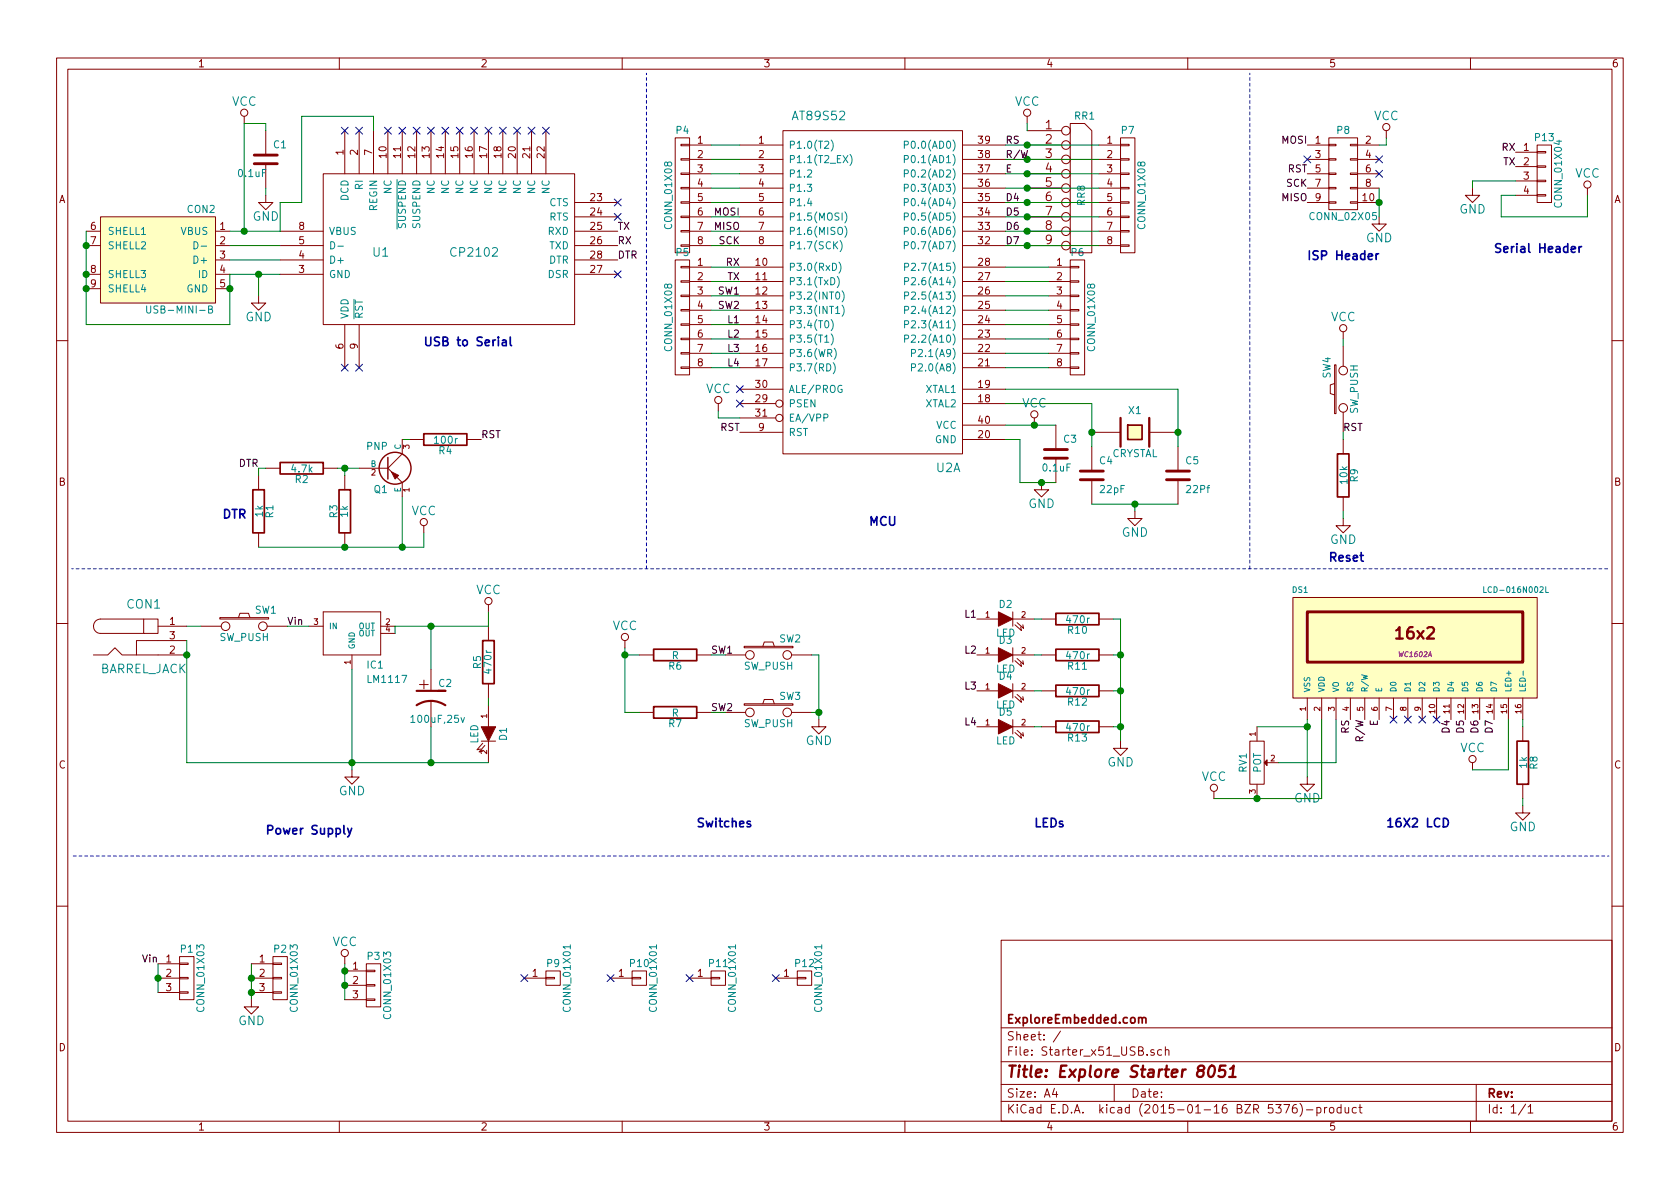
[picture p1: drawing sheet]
<svg xmlns="http://www.w3.org/2000/svg" width="297mm" height="210mm" viewBox="0 0 297 210" stroke-linecap="round" stroke-linejoin="round" font-family="sans-serif">
<g fill="none" stroke="#840000" stroke-width=".18">
<path d="M10 10.3h277v189.9h-277zM12 12.2h273v186.1h-273zM60 10.3v1.9M110 10.3v1.9M160 10.3v1.9M210 10.3v1.9M260 10.3v1.9M17.8 38.3h20.3v15.3h-20.3zM43.2 20.6v1.2M47 34.5v1.3h1.3l-1.3 1.3-1.3-1.3h1.3M47 23.1v4.3M47 29v4.3"/>
<path d="M57.1 30.7h44.5v26.7h-44.5zM61 23.1v7.6M63.5 23.1v7.6M66 23.1v7.6M68.6 23.1v7.6M71.1 23.1v7.6M73.7 23.1v7.6M76.2 23.1v7.6M78.7 23.1v7.6M81.3 23.1v7.6M83.8 23.1v7.6M86.4 23.1v7.6"/>
<path d="M88.9 23.1v7.6M91.4 23.1v7.6M94 23.1v7.6M96.5 23.1v7.6M101.6 35.8h7.6M101.6 38.3h7.6M119.4 24.4h2.5v20.3h-2.5zM120.4 38.2h1.5v.3h-1.5zM120.4 35.7h1.5v.2h-1.5zM120.4 33.1h1.5v.3h-1.5zM120.4 30.6h1.5v.3h-1.5zM120.4 28.1h1.5v.2h-1.5z"/>
<path d="M120.4 25.5h1.5v.3h-1.5zM121.9 25.6h3.8M121.9 28.2h3.8M121.9 30.7h3.8M121.9 33.3h3.8M121.9 35.8h3.8M121.9 38.3h3.8M130.8 25.6h7.6M130.8 28.2h7.6M130.8 30.7h7.6M130.8 33.3h7.6M130.8 35.8h7.6"/>
<path d="M130.8 38.3h7.6M138.4 23.1h31.8v57.2h-31.8zM170.2 25.6h7.6M170.2 28.2h7.6M170.2 30.7h7.6M170.2 33.3h7.6M170.2 35.8h7.6M170.2 38.3h7.6M181.6 25.6h6.1M181.6 28.2h6.1M181.6 30.7h6.1M181.6 33.3h6.1"/>
<path d="M181.6 35.8h6.1M181.6 38.3h6.1M181.6 23.1h6.1M181.6 20.6v1.2M189.2 21.8h2.6l1.2 1.3v21.6h-3.8zM194.3 25.6h3.8M194.3 28.2h3.8M194.3 30.7h3.8M194.3 33.3h3.8M194.3 35.8h3.8M194.3 38.3h3.8M198.1 24.4h2.6v20.3h-2.6z"/>
<path d="M198.1 38.2h1.5v.3h-1.5zM198.1 35.7h1.5v.2h-1.5zM198.1 33.1h1.5v.3h-1.5zM198.1 30.6h1.5v.3h-1.5zM198.1 28.1h1.5v.2h-1.5zM198.1 25.5h1.5v.3h-1.5zM231.1 25.6h3.8M231.1 28.2h3.8M231.1 30.7h3.8M231.1 33.3h3.8M231.1 35.8h3.8M234.9 35.7h1.3v.2h-1.3z"/>
<path d="M234.9 33.1h1.3v.3h-1.3zM234.9 30.6h1.3v.3h-1.3zM234.9 28.1h1.3v.2h-1.3zM234.9 25.5h1.3v.3h-1.3zM234.9 24.4h5.1v12.7h-5.1zM238.8 35.7h1.2v.2h-1.2zM238.8 33.1h1.2v.3h-1.2zM238.8 30.6h1.2v.3h-1.2zM238.8 28.1h1.2v.2h-1.2zM238.8 25.5h1.2v.3h-1.2zM240 25.6h3.8M240 28.2h3.8"/>
<path d="M240 30.7h3.8M240 33.3h3.8M240 35.8h3.8M243.8 38.3v1.3h1.3l-1.3 1.3-1.2-1.3h1.2M245.1 23.1v1.3M260.3 33.3v1.2h1.3l-1.3 1.3-1.2-1.3h1.2M268 26.9h3.8M268 29.5h3.8M268 32h3.8M268 34.5h3.8M271.8 34.4h1.5v.3h-1.5zM271.8 31.9h1.5v.2h-1.5z"/>
<path d="M271.8 29.3h1.5v.3h-1.5zM271.8 26.8h1.5v.2h-1.5zM271.8 25.6h2.5v10.2h-2.5zM280.7 33.3v1.2M15.2 40.9h2.6M15.2 43.4h2.6M15.2 48.5h2.6M15.2 51h2.6M38.1 40.9h2.5M38.1 43.4h2.5M38.1 48.5h2.5M38.1 46h2.5"/>
<path d="M38.1 51h2.5M45.7 52.3v1.3h1.3l-1.3 1.3-1.3-1.3h1.3M49.5 40.9h7.6M49.5 43.4h7.6M49.5 48.5h7.6M49.5 46h7.6M61 57.4v7.6M63.5 57.4v7.6M101.6 40.9h7.6M101.6 43.4h7.6M101.6 48.5h7.6M101.6 46h7.6"/>
<path d="M119.4 46h2.5v20.3h-2.5zM120.4 43.3h1.5v.3h-1.5zM120.4 40.8h1.5v.2h-1.5zM120.4 59.8h1.5v.3h-1.5zM120.4 57.3h1.5v.2h-1.5zM120.4 54.7h1.5v.3h-1.5zM120.4 52.2h1.5v.2h-1.5zM120.4 49.7h1.5v.2h-1.5zM120.4 47.1h1.5v.3h-1.5zM121.9 40.9h3.8M121.9 43.4h3.8M121.9 47.2h3.8"/>
<path d="M121.9 49.8h3.8M121.9 52.3h3.8M121.9 54.9h3.8M121.9 59.9h3.8M121.9 57.4h3.8M130.8 40.9h7.6M130.8 43.4h7.6M130.8 47.2h7.6M130.8 49.8h7.6M130.8 52.3h7.6M130.8 54.9h7.6M130.8 59.9h7.6"/>
<path d="M130.8 57.4h7.6M170.2 40.9h7.6M170.2 43.4h7.6M170.2 47.2h7.6M170.2 49.8h7.6M170.2 52.3h7.6M170.2 54.9h7.6M170.2 59.9h7.6M170.2 57.4h7.6M181.6 40.9h6.1M181.6 43.4h6.1M185.4 47.2h3.8"/>
<path d="M185.4 49.8h3.8M185.4 52.3h3.8M185.4 54.9h3.8M185.4 59.9h3.8M185.4 57.4h3.8M189.2 46h2.6v20.3h-2.6zM189.2 59.8h1.6v.3h-1.6zM189.2 57.3h1.6v.2h-1.6zM189.2 54.7h1.6v.3h-1.6zM189.2 52.2h1.6v.2h-1.6zM189.2 49.7h1.6v.2h-1.6zM189.2 47.1h1.6v.3h-1.6z"/>
<path d="M194.3 40.9h3.8M194.3 43.4h3.8M198.1 43.3h1.5v.3h-1.5zM198.1 40.8h1.5v.2h-1.5zM237.5 58.7v1.2M10 60.2h2M71.1 77.7v2.6l-2.5 2.5M72.4 77.7h2.5M82.5 77.7h2.6M120.4 64.9h1.5v.2h-1.5zM120.4 62.4h1.5v.2h-1.5zM121.9 65h3.8"/>
<path d="M121.9 62.5h3.8M127 71.4v1.2M130.8 76.4h7.6M130.8 68.8h7.6M130.8 65h7.6M130.8 73.9h6.4M130.8 62.5h7.6M130.8 71.4h6.4M170.2 77.7h7.6M170.2 68.8h7.6M170.2 75.2h7.6M170.2 65h7.6"/>
<path d="M170.2 62.5h7.6M170.2 71.4h7.6M182.9 73.9v1.3M185.4 65h3.8M185.4 62.5h3.8M186.7 75.2v4.3M189.2 64.9h1.6v.2h-1.6zM189.2 62.4h1.6v.2h-1.6zM193 76.4h5.1M193 79v4.3M203.2 76.4h5.1M208.3 79v4.3"/>
<path d="M236 64.5h.2v8.6h-.2zM236 67.8l-.8 .3v1.5l.8 .2M237.5 61.2v3.6M237.5 72.9v3.5M237.5 77.7v2.6M285 60.2h2M45.7 84.1v2.5M45.7 94.2v2.6M47 82.8h2.5M57.1 82.8h2.6M61 84.1v2.5M61 94.2v2.6"/>
<path d="M63.5 82.8h5.1M68.6 82.8l.6 .6M70.2 84.4l.9 .9v2.6M74.9 93v1.2M184.1 85.3v1.3h1.3l-1.3 1.3-1.2-1.3h1.2M186.7 81v4.3M193 84.8v4.3M200.7 90.4v1.3h1.2l-1.2 1.3-1.3-1.3h1.3M208.3 84.8v4.3M237.5 91.7v1.3h1.3l-1.3 1.2-1.3-1.2h1.3M237.5 87.9v2.5M10 110.3h2"/>
<path d="M16.5 115.8h2.5l1.3-1.3 1.3 1.3h11.4M25.4 109.5h2.5v2.5h-2.5zM25.4 109.5h-7.6a1.27 1.27 0 0 0-1.3 1.2 1.27 1.27 0 0 0 1.3 1.3h7.6M27.9 110.7h5.1M33 113.3h-8.9v2.5M35.6 110.7h3.5M38.9 109.2h8.6v.3h-8.6zM42.2 109.2l.2-.7h1.5l.3 .7M47.2 110.7h3.6M54.6 110.7h2.5M57.1 108.2h10.2v7.6h-10.2zM62.2 115.8v2.6"/>
<path d="M67.3 112h2.5M67.3 110.7h2.5M76.2 118.4v3.8M86.4 106.9v1.3M86.4 110.7v2.6M110.5 113.3v1.2M113 115.8h2.6M123.2 115.8h2.5M128.3 115.8h3.5M131.6 114.3h8.6v.2h-8.6zM134.9 114.3l.2-.8h1.6l.2 .8M140 115.8h3.5"/>
<path d="M172.7 109.5h3.8M172.7 115.8h3.8M179.1 109.5h3.8M179.1 115.8h3.8M179.1 108.2v2.5M179.1 114.5v2.6M179.5 110.5l1.1 1-.1-.6M179.5 116.8l1.1 1.1-.1-.7M179.8 110.1l1.2 1-.2-.6M179.8 116.5l1.2 1-.2-.7M184.1 109.5h2.6M184.1 115.8h2.6"/>
<path d="M194.3 109.5h2.5M194.3 115.8h2.5M228.6 105.7h43.2v17.7h-43.2zM285 110.3h2M62.2 136.1v1.3h1.3l-1.3 1.3-1.2-1.3h1.2M76.2 123.9v4.6M85.1 131.1h2.5M85.3 131.4l-1 1.2 .7-.1M85.7 131.8l-1 1.2 .6-.2M86.4 120.9v2.5M86.4 124.7v3.8M86.4 131.1v3.8"/>
<path d="M113 126h2.6M123.2 126h2.5M128.3 126h3.5M131.6 124.5h8.6v.2h-8.6zM134.9 124.5l.2-.8h1.6l.2 .8M140 126h3.5M144.8 127.2v1.3h1.2l-1.2 1.3-1.3-1.3h1.3M172.7 122.2h3.8M172.7 128.5h3.8M179.1 120.9v2.5M179.1 127.2v2.6M179.1 122.2h3.8"/>
<path d="M179.1 128.5h3.8M179.5 123.2l1.1 1-.1-.6M179.5 129.5l1.1 1.1-.1-.7M179.8 122.8l1.2 1-.2-.6M179.8 129.2l1.2 1-.2-.7M184.1 122.2h2.6M184.1 128.5h2.6M194.3 122.2h2.5M194.3 128.5h2.5M198.1 131.1v1.2h1.3l-1.3 1.3-1.3-1.3h1.3M214.6 139.9v1.3M221 131.1h2.5v7.6h-2.5z"/>
<path d="M222.2 128.5v2.6M222.2 138.7v2.5M224 134.9h2.1M231.1 137.4v1.3h1.3l-1.3 1.2-1.2-1.2h1.2M231.1 123.4v3.8M233.7 123.4v3.8M236.2 123.4v3.8M238.8 123.4v3.8M241.3 123.4v3.8M243.8 123.4v3.8M246.4 123.4v3.8M248.9 123.4v3.8"/>
<path d="M251.5 123.4v3.8M254 123.4v3.8M256.5 123.4v3.8M259.1 123.4v3.8M260.3 134.9v1.2M261.6 123.4v3.8M264.2 123.4v3.8M266.7 123.4v3.8M269.2 123.4v3.8M269.2 128.5v2.6M269.2 138.7v2.5M269.2 142.5v1.3h1.3l-1.3 1.2-1.2-1.2h1.2"/>
<path d="M10 160.2h2M27.9 170.4h3.8M27.9 173h3.8M27.9 175.5h3.8M31.7 175.4h1.6v.2h-1.6zM31.7 172.8h1.6v.3h-1.6zM31.7 170.3h1.6v.3h-1.6zM31.7 169.2h2.6v7.6h-2.6zM44.4 176.8v1.2h1.3l-1.3 1.3-1.2-1.3h1.2M44.4 170.4h3.9M44.4 173h3.9M44.4 175.5h3.9"/>
<path d="M48.3 175.4h1.5v.2h-1.5zM48.3 172.8h1.5v.3h-1.5zM48.3 170.3h1.5v.3h-1.5zM48.3 169.2h2.5v7.6h-2.5zM61 169.2v1.2M61 171.7h3.8M61 174.2h3.8M61 176.8h3.8M64.8 176.7h1.5v.2h-1.5zM64.8 174.1h1.5v.3h-1.5zM64.8 171.6h1.5v.2h-1.5zM64.8 170.4h2.5v7.6h-2.5z"/>
<path d="M92.7 173h3.8M96.5 172.8h1.5v.3h-1.5zM96.5 171.7h2.6v2.5h-2.6zM107.9 173h3.9M111.8 172.8h1.5v.3h-1.5zM111.8 171.7h2.5v2.5h-2.5zM121.9 173h3.8M125.7 172.8h1.6v.3h-1.6zM125.7 171.7h2.6v2.5h-2.6zM137.2 173h3.8M141 172.8h1.5v.3h-1.5zM141 171.7h2.5v2.5h-2.5z"/>
<path d="M177 166.3h108v32h-108zM285 160.2h2M60 198.3v1.9M110 198.3v1.9M160 198.3v1.9M177 194.8h108M177 191.8h108M177 187.8h108M177 181.8h108M186.4 192.5l-.3 1h.9M186.8 193v1M187.5 182.3l-1.3 2"/>
<path d="M197 191.8v3M204 185.7a.37 .37 0 0 0-.5 .1v.2l.5 .2 .1 .1-.2 .3-.4-.1M205.4 185.7l-.4-.1-.3 .3v.6l.3 .1 .4-.1M206 185.7l.2-.1 .4 .1 .1 .9M206 185.1v1.5M210 198.3v1.9M227 195.3h1l-.6 1.5M229.2 195.3a.59 .59 0 0 0-.7 .7l.1 .7 .2 .1 .5-.1 .1-.5-.2-.2-.4-.1-.3 .3M229.8 195.1a1.71 1.71 0 0 1 0 2.3M231 196.3h1.1M232.8 195.9l.5-.1 .3 .3-.2 .6h-.6M232.8 195.8v1.5"/>
<path d="M234.2 195.8v1M234.6 195.8l-.4 .3M235.1 196l.2-.2 .5 .2v.5l-.1 .2-.4 .1-.2-.1zM237.1 195.9l-.4-.1-.3 .3 .1 .6 .2 .1 .4-.1M237.1 195.3v1.5M237.8 195.8l.1 .9 .4 .1 .2-.1M238.5 195.8v1M239.8 195.9l-.4-.1-.3 .3 .1 .6 .2 .1 .4-.1M240.3 195.8h.5M240.5 195.3v1.3l.3 .2M260 198.3v1.9M261 191.8v6.5"/>
<path d="M269.7 195.2l-1.2 2M270.2 195.8l.4-.5v1.5M270.2 196.8h.8"/>
<circle cx="43.2" cy="19.9" r=".63"/>
<circle cx="181.6" cy="19.9" r=".63"/>
<circle cx="188.5" cy="23.1" r=".76"/>
<circle cx="188.5" cy="25.6" r=".76"/>
<circle cx="188.5" cy="38.3" r=".76"/>
<circle cx="188.5" cy="35.8" r=".76"/>
<circle cx="188.5" cy="28.2" r=".76"/>
<circle cx="188.5" cy="30.7" r=".76"/>
<circle cx="188.5" cy="33.3" r=".76"/>
<circle cx="245.1" cy="22.5" r=".63"/>
<circle cx="280.7" cy="32.6" r=".63"/>
<circle cx="188.5" cy="43.4" r=".76"/>
<circle cx="188.5" cy="40.9" r=".76"/>
<circle cx="237.5" cy="58" r=".63"/>
<circle cx="127" cy="70.7" r=".63"/>
<circle cx="137.8" cy="73.9" r=".63"/>
<circle cx="137.8" cy="71.4" r=".63"/>
<circle cx="182.9" cy="73.3" r=".63"/>
<circle cx="237.5" cy="65.5" r=".76"/>
<circle cx="237.5" cy="72.1" r=".76"/>
<circle cx="74.9" cy="92.3" r=".63"/>
<circle cx="39.9" cy="110.7" r=".76"/>
<circle cx="46.5" cy="110.7" r=".76"/>
<circle cx="86.4" cy="106.3" r=".63"/>
<circle cx="110.5" cy="112.6" r=".63"/>
<circle cx="132.6" cy="115.8" r=".76"/>
<circle cx="139.2" cy="115.8" r=".76"/>
<circle cx="132.6" cy="126" r=".76"/>
<circle cx="139.2" cy="126" r=".76"/>
<circle cx="214.6" cy="139.3" r=".63"/>
<circle cx="260.3" cy="134.2" r=".63"/>
<circle cx="61" cy="168.5" r=".63"/>
</g>
<path d="M198.1 73.9v5.1M203.2 73.9v5.1M213.9 188.6a.46 .46 0 0 1 .5-.2 .46 .46 0 0 1 .4 .4 1.19 1.19 0 0 1-.8 1.6l-.2-.1a1.5 1.5 0 0 1 .1-1.7zM216.7 188.4h-1l-.2 1 .3-.2h.5l.3 .2a.82 .82 0 0 1-.2 .9l-.7 .1-.3-.1M217.3 190.4h1.2M217.5 189l.6-.6-.2 2" fill="none" stroke="#840000" stroke-width=".41"/>
<g fill="none" stroke="#840000" stroke-width=".3">
<path d="M74.9 76.7h7.6v2h-7.6zM199.4 75.2h2.5v2.5h-2.5zM44.7 86.6h2v7.6h-2zM49.5 81.8h7.6v2h-7.6zM59.9 86.6h2.1v7.6h-2.1zM236.5 80.3h2v7.6h-2zM85.3 113.3h2.1v7.6h-2.1zM115.6 114.8h7.6v2h-7.6zM186.7 108.5h7.6v2h-7.6zM186.7 114.8h7.6v2h-7.6zM115.6 125h7.6v2h-7.6zM186.7 121.2h7.6v2h-7.6z"/>
<path d="M186.7 127.5h7.6v2h-7.6zM268.2 131.1h2.1v7.6h-2.1zM201.3 180.1l.2-.2 .4 .1 .1 .9M202 180.1a.36 .36 0 0 1 .3-.2 .36 .36 0 0 1 .3 .2v.8"/>
</g>
<g fill="none" stroke="#008484" stroke-width=".18">
<path d="M70.2 31.7v8.8M147 24.8a1.51 1.51 0 0 1 0 1.9M149.4 37.5a1.51 1.51 0 0 1 0 1.9M149.4 40a1.51 1.51 0 0 1 0 2M150.3 27.3a1.51 1.51 0 0 1 0 2M159.9 38.3l.6-.1 .1-.4-.7-.1v1.2M159.9 35.8l.6-.1 .1-.5-.7-.1v1.3M159.9 33.2h.6l.1-.5-.7-.1v1.3M159.9 30.7l.6-.1 .1-.5-.7-.1v1.3M159.9 28.2l.6-.1 .1-.5-.7-.1v1.3M159.9 25.6l.6-.1 .1-.4-.7-.1v1.2M25.9 54.1v1l.3 .3h.2l.2-.3v-1"/>
<path d="M34.3 42.7a.64 .64 0 0 1 .7 .7 .64 .64 0 0 1-.7 .6zM35.6 43.5h.9M36.9 54.7l.6-.1v-.4l-.6-.1v1.3h.5l.1-.2 .1-.3-.3-.2M58.5 42.7a.64 .64 0 0 1 .7 .7 .64 .64 0 0 1-.7 .6zM59.7 43.5h1M62.6 52.9v3.5M147 56.5a1.51 1.51 0 0 1 0 2M147 59a1.51 1.51 0 0 1 0 2M148 48.9a1.51 1.51 0 0 1 0 1.9M148.3 46.3a1.51 1.51 0 0 1 0 2M148.5 42.5a1.51 1.51 0 0 1 0 2M148.9 51.4a1.51 1.51 0 0 1 0 2"/>
<path d="M148.9 54a1.51 1.51 0 0 1 0 1.9M159.9 43.4l.6-.1 .1-.5-.7-.1v1.3M159.9 40.9l.6-.1 .1-.5-.7-.1v1.3M159.9 59.9l.7-.1v-.4l-.7-.1v1.2M159.9 57.4l.7-.1v-.5l-.7-.1v1.3M159.9 54.8h.7v-.5l-.7-.1v1.2M159.9 52.3l.7-.1v-.5l-.7-.1v1.3M159.9 49.8l.7-.1v-.5l-.7-.1v1.3M159.9 47.2l.7-.1v-.4l-.7-.1v1.2M145.7 73.9l.6-.1v-.5l-.6-.1v1.3M147.3 64.1a1.51 1.51 0 0 1 0 2M147.5 61.6a1.51 1.51 0 0 1 0 1.9"/>
<path d="M161.2 65l.6-.1v-.5l-.6-.1v1.3M161.2 62.5l.6-.1v-.5l-.6-.1v1.3M262.3 103.8v1h.5M269.3 118.7v.7M273.3 103.8v1h.5M81.5 126.9l.3 .9 .3-.9"/>
</g>
<g fill="none" stroke="#008400" stroke-width=".18">
<path d="M47 23.1v-1.3h-3.8v19.1M47 33.3v1.2M66 23.1v-2.5h-12.7v15.2h-3.8v5.1h-8.9M125.7 25.6h5.1M125.7 28.2h5.1M125.7 30.7h5.1M125.7 33.3h5.1M125.7 35.8h5.1M125.7 38.3h5.1M177.8 25.6h16.5M177.8 28.2h16.5M177.8 30.7h16.5"/>
<path d="M177.8 33.3h16.5M177.8 35.8h16.5M177.8 38.3h16.5M181.6 21.8v1.3M243.8 33.3v5M245.1 24.4v1.2h-1.3M268 34.5h-2.6v3.8h15.3v-3.8M268 32h-7.7v1.3M15.2 40.9v16.5h25.4v-8.9h8.9M40.6 43.4h8.9M40.6 46h8.9M45.7 48.5v3.8"/>
<path d="M125.7 40.9h5.1M125.7 43.4h5.1M125.7 47.2h5.1M125.7 49.8h5.1M125.7 52.3h5.1M125.7 54.9h5.1M125.7 57.4h5.1M125.7 59.9h5.1M177.8 40.9h16.5M177.8 43.4h16.5M177.8 47.2h7.6M177.8 49.8h7.6"/>
<path d="M177.8 52.3h7.6M177.8 54.9h7.6M177.8 57.4h7.6M177.8 59.9h7.6M237.5 59.9v1.3M71.1 77.7h1.3M125.7 62.5h5.1M125.7 65h5.1M127 72.6v1.3h3.8M177.8 62.5h7.6M177.8 65h7.6M177.8 68.8h30.5v10.2"/>
<path d="M177.8 71.4h15.2v7.6M177.8 75.2h8.9M177.8 77.7h2.5v7.6h6.4M237.5 76.4v1.3M47 82.8h-1.3v1.3M59.7 82.8h3.8M61 82.8v1.3M71.1 87.9v8.9M74.9 94.2v2.6h-29.2M193 89.1h15.3M200.7 89.1v1.3M237.5 90.4v1.3"/>
<path d="M33 110.7h2.6M33 113.3v21.6h53.4M50.8 110.7h3.8M62.2 118.4v17.7M76.2 110.7v7.7M86.4 108.2v2.5h-16.6v1.3M110.5 114.5v11.5h2.5M110.5 115.8h2.5M143.5 115.8h1.3v11.4M182.9 115.8h1.2M182.9 109.5h1.2M196.8 115.8h1.3"/>
<path d="M196.8 109.5h1.3v21.6M76.2 128.5v6.4M86.4 123.4v1.3M143.5 126h1.3M182.9 122.2h1.2M182.9 128.5h1.2M196.8 122.2h1.3M196.8 128.5h1.3M222.2 128.5h8.9M231.1 127.2v10.2M233.7 127.2v14h-19.1M236.2 127.2v7.7h-10.1"/>
<path d="M266.7 127.2v8.9h-6.4M269.2 127.2v1.3M269.2 141.2v1.3M27.9 170.4v5.1M44.4 170.4v6.4M61 170.4v6.4"/>
</g>
<g fill="#008400" stroke="#008400" stroke-width=".25">
<circle cx="181.6" cy="25.6" r=".51"/>
<circle cx="181.6" cy="28.2" r=".51"/>
<circle cx="181.6" cy="30.7" r=".51"/>
<circle cx="181.6" cy="33.3" r=".51"/>
<circle cx="181.6" cy="35.8" r=".51"/>
<circle cx="181.6" cy="38.3" r=".51"/>
<circle cx="181.6" cy="40.9" r=".51"/>
<circle cx="181.6" cy="43.4" r=".51"/>
<circle cx="208.3" cy="76.4" r=".51"/>
<circle cx="193" cy="76.4" r=".51"/>
<circle cx="15.2" cy="43.4" r=".51"/>
<circle cx="15.2" cy="48.5" r=".51"/>
<circle cx="15.2" cy="51" r=".51"/>
<circle cx="40.6" cy="51" r=".51"/>
<circle cx="43.2" cy="40.9" r=".51"/>
<circle cx="45.7" cy="48.5" r=".51"/>
<circle cx="61" cy="82.8" r=".51"/>
<circle cx="61" cy="96.8" r=".51"/>
<circle cx="71.1" cy="96.8" r=".51"/>
<circle cx="243.8" cy="35.8" r=".51"/>
<circle cx="76.2" cy="110.7" r=".51"/>
<circle cx="76.2" cy="134.9" r=".51"/>
<circle cx="33" cy="115.8" r=".51"/>
<circle cx="62.2" cy="134.9" r=".51"/>
<circle cx="27.9" cy="173" r=".51"/>
<circle cx="44.5" cy="173" r=".51"/>
<circle cx="61" cy="174.2" r=".51"/>
<circle cx="44.5" cy="175.5" r=".51"/>
<circle cx="61" cy="171.7" r=".51"/>
<circle cx="144.8" cy="126" r=".51"/>
<circle cx="110.5" cy="115.8" r=".51"/>
<circle cx="198.1" cy="115.8" r=".51"/>
<circle cx="198.1" cy="122.2" r=".51"/>
<circle cx="198.1" cy="128.5" r=".51"/>
<circle cx="231.1" cy="128.5" r=".51"/>
<circle cx="222.3" cy="141.2" r=".51"/>
<circle cx="182.9" cy="75.2" r=".51"/>
<circle cx="184.2" cy="85.3" r=".51"/>
<circle cx="200.7" cy="89.1" r=".51"/>
</g>
<g fill="#ffffc2" stroke="#ffffc2" stroke-width=".25">
<path d="M199.4 75.2h2.5v2.5h-2.5z"/>
<path d="M17.8 38.3h20.3v15.3h-20.3z"/>
<path d="M228.6 105.7h43.2v17.7h-43.2z"/>
</g>
<path d="M45 29h4M45 27.4h4M184.7 79.5h4M184.7 81h4M191 84.8h4.1M191 83.3h4.1M206.2 84.8h4.1M206.2 83.3h4.1M231.1 108.2h38.1v8.9h-38.1z" fill="none" stroke="#840000" stroke-width=".51"/>
<g fill="none" stroke="#000084" stroke-width=".18">
<path d="M60.4 22.5l1.2 1.2M61.6 22.5l-1.2 1.2M62.9 22.5l1.2 1.2M64.1 22.5l-1.2 1.2M68 22.5l1.2 1.2M69.2 22.5l-1.2 1.2M70.5 22.5l1.2 1.2M71.7 22.5l-1.2 1.2M73.1 22.5l1.2 1.2M74.3 22.5l-1.2 1.2M75.6 22.5l1.2 1.2M76.8 22.5l-1.2 1.2"/>
<path d="M78.1 22.5l1.2 1.2M79.3 22.5l-1.2 1.2M80.7 22.5l1.2 1.2M81.9 22.5l-1.2 1.2M83.2 22.5l1.2 1.2M84.4 22.5l-1.2 1.2M85.8 22.5l1.2 1.2M87 22.5l-1.2 1.2M88.3 22.5l1.2 1.2M89.5 22.5l-1.2 1.2M90.8 22.5l1.2 1.2M92 22.5l-1.2 1.2"/>
<path d="M93.4 22.5l1.2 1.2M94.6 22.5l-1.2 1.2M95.9 22.5l1.2 1.2M97.1 22.5l-1.2 1.2M108.6 35.2l1.2 1.2M108.6 37.7l1.2 1.3M109.8 35.2l-1.2 1.2M109.8 37.7l-1.2 1.3M230.5 27.6l1.2 1.2M231.7 27.6l-1.2 1.2M243.2 27.6l1.2 1.2M243.2 30.1l1.2 1.2"/>
<path d="M244.4 27.6l-1.2 1.2M244.4 30.1l-1.2 1.2M108.6 47.9l1.2 1.2M109.8 47.9l-1.2 1.2M60.4 64.4l1.2 1.2M61.6 64.4l-1.2 1.2M62.9 64.4l1.2 1.2M64.1 64.4l-1.2 1.2M130.2 68.2l1.2 1.2M130.2 70.8l1.2 1.2M131.4 68.2l-1.2 1.2M131.4 70.8l-1.2 1.2"/>
<path d="M245.8 126.6l1.2 1.3M247 126.6l-1.2 1.3M248.3 126.6l1.2 1.3M249.5 126.6l-1.2 1.3M250.9 126.6l1.2 1.3M252.1 126.6l-1.2 1.3M253.4 126.6l1.2 1.3M254.6 126.6l-1.2 1.3M92.1 172.4l1.2 1.2M93.3 172.4l-1.2 1.2M107.3 172.4l1.3 1.2M108.6 172.4l-1.3 1.2"/>
<path d="M121.3 172.4l1.2 1.2M122.5 172.4l-1.2 1.2M136.6 172.4l1.2 1.2M137.8 172.4l-1.2 1.2"/>
</g>
<path d="M73.7 124.7a4.6 4.6 0 0 1 5 0M73.7 122.2h5h-1.2" fill="none" stroke="#840000" stroke-width=".38"/>
<g fill="#840000" stroke="#840000" stroke-width=".18">
<path d="M85.1 128.5h2.5l-1.2 2.6z"/>
<path d="M176.5 108.2l2.6 1.3-2.6 1.2z"/>
<path d="M176.5 114.5l2.6 1.3-2.6 1.3z"/>
<path d="M176.5 120.9l2.6 1.3-2.6 1.2z"/>
<path d="M176.5 127.2l2.6 1.3-2.6 1.3z"/>
<path d="M223.5 134.9l.5-.5v1z"/>
<path d="M69.2 83.4l1.3 .7-.7 .6z"/>
</g>
<path d="M114.3 12.9v87.7M221 12.9v87.7M12.7 100.6h271.8M284.5 151.4h-271.8" fill="none" stroke="#0000c2" stroke-width=".18" stroke-dasharray=".5" stroke-dashoffset=".3"/>
<circle cx="69.8" cy="82.8" r="2.82" fill="none" stroke="#840000" stroke-width=".25"/>
<path d="M68.6 80.9v3.8z" fill="#840000" stroke="#840000" stroke-width=".25"/>
<path d="M90.2 59.6v1.3l.2 .2M243.3 44.9v1M243.7 44.9l-.2 .1-.2 .2M277.8 44.1l.8-.1-.1-.3-.4-.1-.3 .2 .1 .7h.6M279.2 43.6v1M279.6 43.6l-.3 .1-.1 .2M88.8 60.2h.6l.1 .9M89.5 60.5h-.5a.3 .3 0 0 0-.2 .3 .3 .3 0 0 0 .2 .3h.5M61.5 146.5l.3 1M62.2 146.5l-.5 1.3-.2 .2M255.2 144.7a.77 .77 0 0 1 .9 .8 .77 .77 0 0 1-.9 .7z" fill="none" stroke="#0000c2" stroke-width=".3"/>
<g font-size="2.8" fill="#840000">
<text x="247" y="113">16x2</text>
<text x="74.1" y="121.9">+</text>
<text x="178" y="190.5">Title: Explore Starter 8051</text>
</g>
<g font-size="2.1" fill="#008484">
<text x="40.9" y="18.7">VCC</text>
<text x="140.3" y="21.3">AT89S52</text>
<text x="179.4" y="18.7">VCC</text>
<text x="242.9" y="21.3">VCC</text>
<text x="278.4" y="31.4">VCC</text>
<text x="44.6" y="39">GND</text>
<text x="258" y="37.8">GND</text>
<text x="66" y="45.4">U1</text>
<text x="80" y="45.4">CP2102</text>
<text x="241.5" y="42.8">GND</text>
<text x="43.4" y="56.8">GND</text>
<text x="235.3" y="56.8">VCC</text>
<text x="124.8" y="69.5">VCC</text>
<text x="180.6" y="72.1">VCC</text>
<text x="165.5" y="83.5">U2A</text>
<text x="181.8" y="89.8">GND</text>
<text x="72.7" y="91.1">VCC</text>
<text x="198.3" y="94.9">GND</text>
<text x="235.1" y="96.2">GND</text>
<text x="22.5" y="107.6">CON1</text>
<text x="84.1" y="105.1">VCC</text>
<text x="108.3" y="111.4">VCC</text>
<text x="17.5" y="119">BARREL_JACK</text>
<text x="142.4" y="131.7">GND</text>
<text x="195.8" y="135.6">GND</text>
<text x="258.1" y="133">VCC</text>
<text x="59.9" y="140.6">GND</text>
<text x="212.4" y="138.1">VCC</text>
<text x="228.8" y="141.9">GND</text>
<text x="266.9" y="147">GND</text>
<text x="58.7" y="167.3">VCC</text>
<text x="42.1" y="181.3">GND</text>
</g>
<g font-size="2.1" fill="#840000">
<text x="184.8" y="22.9">1</text>
<text x="184.8" y="25.4">2</text>
<text x="184.8" y="27.9">3</text>
<text x="184.8" y="30.5">4</text>
<text x="184.8" y="33">5</text>
<text x="184.8" y="35.6">6</text>
<text x="184.8" y="38.1">7</text>
<text x="184.8" y="40.6">8</text>
<text x="184.8" y="43.2">9</text>
<text x="178" y="184">Sheet: /</text>
<text x="178" y="181">ExploreEmbedded.com</text>
<text x="178" y="186.7">File: Starter_x51_USB.sch</text>
<text x="178" y="196.9">KiCad E.D.A. kicad (2015-01-16 BZR 5376)-product</text>
<text x="178" y="194.1">Size: A4</text>
<text x="200" y="194.1">Date:</text>
<text x="263" y="194.1">Rev:</text>
<text x="263" y="196.9">Id: 1/1</text>
</g>
<g font-size="2.1" fill="#0000c2">
<text x="231.1" y="46">ISP Header</text>
<text x="264.2" y="44.7">Serial Header</text>
<text x="74.9" y="61.2">USB to Serial</text>
<text x="39.4" y="91.7">DTR</text>
<text x="153.7" y="93">MCU</text>
<text x="234.9" y="99.3">Reset</text>
<text x="47" y="147.6">Power Supply</text>
<text x="123.2" y="146.3">Switches</text>
<text x="182.9" y="146.3">LEDs</text>
<text x="245.1" y="146.3">16X2 LCD</text>
</g>
<g font-size="1.8" fill="#840000">
<text x="35" y="11.9">1</text>
<text x="85" y="11.9">2</text>
<text x="135" y="11.9">3</text>
<text x="185" y="11.9">4</text>
<text x="235" y="11.9">5</text>
<text x="285" y="11.9">6</text>
<text x="60.7" y="27.4" transform="rotate(-90 60.7 27.4)">1</text>
<text x="63.2" y="27.4" transform="rotate(-90 63.2 27.4)">2</text>
<text x="65.8" y="27.4" transform="rotate(-90 65.8 27.4)">7</text>
<text x="68.3" y="27.9" transform="rotate(-90 68.3 27.9)">10</text>
<text x="70.9" y="27.9" transform="rotate(-90 70.9 27.9)">11</text>
<text x="73.4" y="27.9" transform="rotate(-90 73.4 27.9)">12</text>
<text x="75.9" y="27.9" transform="rotate(-90 75.9 27.9)">13</text>
<text x="78.5" y="27.9" transform="rotate(-90 78.5 27.9)">14</text>
<text x="81" y="27.9" transform="rotate(-90 81 27.9)">15</text>
<text x="83.6" y="27.9" transform="rotate(-90 83.6 27.9)">16</text>
<text x="86.1" y="27.9" transform="rotate(-90 86.1 27.9)">17</text>
<text x="88.6" y="27.9" transform="rotate(-90 88.6 27.9)">18</text>
<text x="91.2" y="27.9" transform="rotate(-90 91.2 27.9)">20</text>
<text x="93.7" y="27.9" transform="rotate(-90 93.7 27.9)">21</text>
<text x="96.3" y="27.9" transform="rotate(-90 96.3 27.9)">22</text>
<text x="123.3" y="25.4">1</text>
<text x="123.3" y="27.9">2</text>
<text x="134.1" y="25.4">1</text>
<text x="134.1" y="27.9">2</text>
<text x="173" y="27.9">38</text>
<text x="173" y="25.4">39</text>
<text x="195.7" y="25.4">1</text>
<text x="195.7" y="27.9">2</text>
<text x="232.6" y="25.4">1</text>
<text x="232.6" y="27.9">3</text>
<text x="241.5" y="25.4">2</text>
<text x="241.5" y="27.9">4</text>
<text x="269.4" y="26.7">1</text>
<text x="269.4" y="29.2">2</text>
<text x="10.4" y="35.9">A</text>
<text x="104.4" y="35.6">23</text>
<text x="123.3" y="30.5">3</text>
<text x="123.3" y="33">4</text>
<text x="123.3" y="35.6">5</text>
<text x="134.1" y="30.5">3</text>
<text x="134.1" y="33">4</text>
<text x="134.1" y="35.6">5</text>
<text x="173" y="35.6">35</text>
<text x="173" y="33">36</text>
<text x="173" y="30.5">37</text>
<text x="195.7" y="30.5">3</text>
<text x="195.7" y="33">4</text>
<text x="195.7" y="35.6">5</text>
<text x="232.6" y="30.5">5</text>
<text x="232.6" y="33">7</text>
<text x="232.6" y="35.6">9</text>
<text x="241" y="35.6">10</text>
<text x="241.5" y="30.5">6</text>
<text x="241.5" y="33">8</text>
<text x="269.4" y="31.7">3</text>
<text x="269.4" y="34.3">4</text>
<text x="285.4" y="35.9">A</text>
<text x="16" y="40.6">6</text>
<text x="38.9" y="40.6">1</text>
<text x="52.9" y="40.6">8</text>
<text x="104.4" y="38.1">24</text>
<text x="104.4" y="40.6">25</text>
<text x="123.3" y="38.1">6</text>
<text x="123.3" y="40.6">7</text>
<text x="134.1" y="38.1">6</text>
<text x="134.1" y="40.6">7</text>
<text x="173" y="40.6">33</text>
<text x="173" y="38.1">34</text>
<text x="195.7" y="38.1">6</text>
<text x="195.7" y="40.6">7</text>
<text x="16" y="43.2">7</text>
<text x="38.9" y="43.2">2</text>
<text x="38.9" y="45.7">3</text>
<text x="52.9" y="45.7">4</text>
<text x="52.9" y="43.2">5</text>
<text x="104.4" y="43.2">26</text>
<text x="104.4" y="45.7">28</text>
<text x="123.3" y="43.2">8</text>
<text x="123.3" y="47">1</text>
<text x="133.7" y="47">10</text>
<text x="134.1" y="43.2">8</text>
<text x="173" y="43.2">32</text>
<text x="173" y="47">28</text>
<text x="186.8" y="47">1</text>
<text x="195.7" y="43.2">8</text>
<text x="16" y="48.3">8</text>
<text x="16" y="50.8">9</text>
<text x="38.9" y="48.3">4</text>
<text x="38.9" y="50.8">5</text>
<text x="52.9" y="48.3">3</text>
<text x="104.4" y="48.3">27</text>
<text x="123.3" y="49.5">2</text>
<text x="123.3" y="52.1">3</text>
<text x="133.7" y="49.5">11</text>
<text x="133.7" y="52.1">12</text>
<text x="173" y="52.1">26</text>
<text x="173" y="49.5">27</text>
<text x="186.8" y="49.5">2</text>
<text x="186.8" y="52.1">3</text>
<text x="123.3" y="54.6">4</text>
<text x="123.3" y="57.1">5</text>
<text x="123.3" y="59.7">6</text>
<text x="133.7" y="54.6">13</text>
<text x="133.7" y="57.1">14</text>
<text x="133.7" y="59.7">15</text>
<text x="173" y="59.7">23</text>
<text x="173" y="57.1">24</text>
<text x="173" y="54.6">25</text>
<text x="186.8" y="54.6">4</text>
<text x="186.8" y="57.1">5</text>
<text x="186.8" y="59.7">6</text>
<text x="60.7" y="61.7" transform="rotate(-90 60.7 61.7)">6</text>
<text x="63.2" y="61.7" transform="rotate(-90 63.2 61.7)">9</text>
<text x="123.3" y="62.2">7</text>
<text x="123.3" y="64.8">8</text>
<text x="133.7" y="62.2">16</text>
<text x="133.7" y="64.8">17</text>
<text x="173" y="64.8">21</text>
<text x="173" y="62.2">22</text>
<text x="186.8" y="62.2">7</text>
<text x="186.8" y="64.8">8</text>
<text x="133.7" y="68.6">30</text>
<text x="133.7" y="71.1">29</text>
<text x="173" y="71.1">18</text>
<text x="173" y="68.6">19</text>
<text x="133.7" y="73.7">31</text>
<text x="134.1" y="76.2">9</text>
<text x="173" y="77.5">20</text>
<text x="173" y="74.9">40</text>
<text x="10.4" y="85.9">B</text>
<text x="285.4" y="85.9">B</text>
<text x="30" y="110.5">1</text>
<text x="30" y="113">3</text>
<text x="30" y="115.6">2</text>
<text x="10.4" y="135.9">C</text>
<text x="285.4" y="135.9">C</text>
<text x="29.4" y="170.2">1</text>
<text x="29.4" y="172.7">2</text>
<text x="45.9" y="170.2">1</text>
<text x="45.9" y="172.7">2</text>
<text x="62.4" y="171.4">1</text>
<text x="62.4" y="174">2</text>
<text x="94.1" y="172.7">1</text>
<text x="109.4" y="172.7">1</text>
<text x="123.3" y="172.7">1</text>
<text x="138.6" y="172.7">1</text>
<text x="29.4" y="175.3">3</text>
<text x="45.9" y="175.3">3</text>
<text x="62.4" y="176.5">3</text>
<text x="10.4" y="185.9">D</text>
<text x="285.4" y="185.9">D</text>
<text x="35" y="199.9">1</text>
<text x="85" y="199.9">2</text>
<text x="135" y="199.9">3</text>
<text x="185" y="199.9">4</text>
<text x="235" y="199.9">5</text>
<text x="285" y="199.9">6</text>
</g>
<g font-size="1.8" fill="#008484">
<text x="119.6" y="23.7">P4</text>
<text x="190" y="21.1">RR1</text>
<text x="198.3" y="23.7">P7</text>
<text x="236.4" y="23.7">P8</text>
<text x="48.4" y="26.2">C1</text>
<text x="139.4" y="26.3">P1.0(T2)</text>
<text x="139.4" y="28.8">P1.1(T2_EX)</text>
<text x="160.8" y="28.8">P0.1(AD1)</text>
<text x="160.8" y="26.3">P0.0(AD0)</text>
<text x="271.5" y="24.9">P13</text>
<text x="42.2" y="31.3">0.1uF</text>
<text x="61.6" y="35.6" transform="rotate(-90 61.6 35.6)">DCD</text>
<text x="64.1" y="33.5" transform="rotate(-90 64.1 33.5)">RI</text>
<text x="69.2" y="34.3" transform="rotate(-90 69.2 34.3)">NC</text>
<text x="76.8" y="34.3" transform="rotate(-90 76.8 34.3)">NC</text>
<text x="79.4" y="34.3" transform="rotate(-90 79.4 34.3)">NC</text>
<text x="81.9" y="34.3" transform="rotate(-90 81.9 34.3)">NC</text>
<text x="84.5" y="34.3" transform="rotate(-90 84.5 34.3)">NC</text>
<text x="87" y="34.3" transform="rotate(-90 87 34.3)">NC</text>
<text x="89.5" y="34.3" transform="rotate(-90 89.5 34.3)">NC</text>
<text x="92.1" y="34.3" transform="rotate(-90 92.1 34.3)">NC</text>
<text x="94.6" y="34.3" transform="rotate(-90 94.6 34.3)">NC</text>
<text x="97.2" y="34.3" transform="rotate(-90 97.2 34.3)">NC</text>
<text x="139.4" y="31.4">P1.2</text>
<text x="139.4" y="33.9">P1.3</text>
<text x="160.8" y="33.9">P0.3(AD3)</text>
<text x="160.8" y="31.4">P0.2(AD2)</text>
<text x="19" y="41.5">SHELL1</text>
<text x="31.9" y="41.5">VBUS</text>
<text x="33.1" y="37.6">CON2</text>
<text x="58.2" y="41.5">VBUS</text>
<text x="66.7" y="37.4" transform="rotate(-90 66.7 37.4)">REGIN</text>
<text x="71.8" y="40.3" transform="rotate(-90 71.8 40.3)">SUSPEND</text>
<text x="74.3" y="40.3" transform="rotate(-90 74.3 40.3)">SUSPEND</text>
<text x="96.9" y="41.5">RXD</text>
<text x="97.1" y="36.4">CTS</text>
<text x="97.1" y="39">RTS</text>
<text x="118.8" y="40.2" transform="rotate(-90 118.8 40.2)">CONN_01X08</text>
<text x="139.4" y="36.4">P1.4</text>
<text x="139.4" y="39">P1.5(MOSI)</text>
<text x="139.4" y="41.5">P1.6(MISO)</text>
<text x="160.8" y="41.5">P0.6(AD6)</text>
<text x="160.8" y="39">P0.5(AD5)</text>
<text x="160.8" y="36.4">P0.4(AD4)</text>
<text x="191.8" y="36.3" transform="rotate(-90 191.8 36.3)">RR8</text>
<text x="202.5" y="40.2" transform="rotate(-90 202.5 40.2)">CONN_01X08</text>
<text x="231.9" y="38.9">CONN_02X05</text>
<text x="276.1" y="36.4" transform="rotate(-90 276.1 36.4)">CONN_01X04</text>
<text x="19" y="44.1">SHELL2</text>
<text x="34.5" y="46.6">D+</text>
<text x="58.2" y="46.6">D+</text>
<text x="97" y="46.6">DTR</text>
<text x="97.1" y="44.1">TXD</text>
<text x="119.6" y="45.3">P5</text>
<text x="139.4" y="44.1">P1.7(SCK)</text>
<text x="139.4" y="47.9">P3.0(RxD)</text>
<text x="160.8" y="44.1">P0.7(AD7)</text>
<text x="161.1" y="47.9">P2.7(A15)</text>
<text x="189.4" y="45.3">P6</text>
<text x="19" y="49.1">SHELL3</text>
<text x="19" y="51.7">SHELL4</text>
<text x="32.9" y="51.7">GND</text>
<text x="35.1" y="49.1">ID</text>
<text x="58.2" y="49.1">GND</text>
<text x="96.9" y="49.1">DSR</text>
<text x="139.4" y="50.4">P3.1(TxD)</text>
<text x="139.4" y="53">P3.2(INT0)</text>
<text x="161.1" y="53">P2.5(A13)</text>
<text x="161.1" y="50.4">P2.6(A14)</text>
<text x="26.8" y="55.4">USB-MINI-B</text>
<text x="61.6" y="56.4" transform="rotate(-90 61.6 56.4)">VDD</text>
<text x="64.1" y="56.4" transform="rotate(-90 64.1 56.4)">RST</text>
<text x="139.4" y="55.5">P3.3(INT1)</text>
<text x="139.4" y="58">P3.4(T0)</text>
<text x="161.1" y="58">P2.3(A11)</text>
<text x="161.1" y="55.5">P2.4(A12)</text>
<text x="118.8" y="61.8" transform="rotate(-90 118.8 61.8)">CONN_01X08</text>
<text x="139.4" y="60.6">P3.5(T1)</text>
<text x="139.4" y="63.1">P3.6(WR)</text>
<text x="139.4" y="65.7">P3.7(RD)</text>
<text x="161.1" y="60.6">P2.2(A10)</text>
<text x="162.1" y="65.7">P2.0(A8)</text>
<text x="162.1" y="63.1">P2.1(A9)</text>
<text x="193.6" y="61.8" transform="rotate(-90 193.6 61.8)">CONN_01X08</text>
<text x="139.4" y="69.5">ALE/PROG</text>
<text x="163.6" y="69.5">XTAL1</text>
<text x="235.3" y="66.9" transform="rotate(-90 235.3 66.9)">SW4</text>
<text x="139.4" y="77.1">RST</text>
<text x="139.4" y="74.5">EA/VPP</text>
<text x="139.4" y="72">PSEN</text>
<text x="163.6" y="72">XTAL2</text>
<text x="165.4" y="75.8">VCC</text>
<text x="199.6" y="73.2">X1</text>
<text x="240.1" y="73.2" transform="rotate(-90 240.1 73.2)">SW_PUSH</text>
<text x="51.6" y="83.5">4.7k</text>
<text x="64.8" y="79.5">PNP</text>
<text x="77" y="78.5">100r</text>
<text x="77.6" y="80.3">R4</text>
<text x="165.2" y="78.4">GND</text>
<text x="184.5" y="83.4">0.1uF</text>
<text x="188.1" y="78.3">C3</text>
<text x="194.4" y="82.1">C4</text>
<text x="196.5" y="80.8">CRYSTAL</text>
<text x="209.7" y="82.1">C5</text>
<text x="52.2" y="85.4">R2</text>
<text x="66.1" y="87.2">Q1</text>
<text x="194.6" y="87.2">22pF</text>
<text x="209.9" y="87.2">22Pf</text>
<text x="238.2" y="85.5" transform="rotate(-90 238.2 85.5)">10k</text>
<text x="240.1" y="85.2" transform="rotate(-90 240.1 85.2)">R9</text>
<text x="46.5" y="91.4" transform="rotate(-90 46.5 91.4)">1k</text>
<text x="48.3" y="91.5" transform="rotate(-90 48.3 91.5)">R1</text>
<text x="59.6" y="91.5" transform="rotate(-90 59.6 91.5)">R3</text>
<text x="61.5" y="91.4" transform="rotate(-90 61.5 91.4)">1k</text>
<text x="176.7" y="107.5">D2</text>
<text x="38.8" y="113.3">SW_PUSH</text>
<text x="45.1" y="108.5">SW1</text>
<text x="137.8" y="113.6">SW2</text>
<text x="176" y="112.6">LED</text>
<text x="176.7" y="113.8">D3</text>
<text x="188.7" y="110.2">470r</text>
<text x="188.9" y="112.1">R10</text>
<text x="64.9" y="118.2">IC1</text>
<text x="85" y="118.2" transform="rotate(-90 85 118.2)">R5</text>
<text x="86.9" y="118.9" transform="rotate(-90 86.9 118.9)">470r</text>
<text x="118.3" y="118.4">R6</text>
<text x="118.8" y="116.6">R</text>
<text x="131.5" y="118.4">SW_PUSH</text>
<text x="176" y="118.9">LED</text>
<text x="188.7" y="116.6">470r</text>
<text x="188.9" y="118.4">R11</text>
<text x="65.2" y="120.7">LM1117</text>
<text x="77.6" y="121.5">C2</text>
<text x="137.8" y="123.7">SW3</text>
<text x="176" y="125.3">LED</text>
<text x="176.7" y="120.2">D4</text>
<text x="188.7" y="122.9">470r</text>
<text x="188.9" y="124.8">R12</text>
<text x="73.1" y="127.8">100uF,25v</text>
<text x="84.5" y="131.5" transform="rotate(-90 84.5 131.5)">LED</text>
<text x="89.6" y="130.9" transform="rotate(-90 89.6 130.9)">D1</text>
<text x="118.3" y="128.6">R7</text>
<text x="118.8" y="126.7">R</text>
<text x="131.5" y="128.6">SW_PUSH</text>
<text x="176" y="131.6">LED</text>
<text x="176.7" y="126.5">D5</text>
<text x="188.7" y="129.3">470r</text>
<text x="188.9" y="131.1">R13</text>
<text x="220.4" y="136.6" transform="rotate(-90 220.4 136.6)">RV1</text>
<text x="223" y="136.7" transform="rotate(-90 223 136.7)">POT</text>
<text x="270" y="135.8" transform="rotate(-90 270 135.8)">1k</text>
<text x="271.8" y="136" transform="rotate(-90 271.8 136)">R8</text>
<text x="32" y="168.4">P1</text>
<text x="48.5" y="168.4">P2</text>
<text x="65" y="169.7">P3</text>
<text x="96.7" y="171">P9</text>
<text x="111.5" y="171">P10</text>
<text x="125.4" y="171">P11</text>
<text x="140.7" y="171">P12</text>
<text x="36.1" y="178.6" transform="rotate(-90 36.1 178.6)">CONN_01X03</text>
<text x="52.6" y="178.6" transform="rotate(-90 52.6 178.6)">CONN_01X03</text>
<text x="69.1" y="179.9" transform="rotate(-90 69.1 179.9)">CONN_01X03</text>
<text x="100.9" y="178.6" transform="rotate(-90 100.9 178.6)">CONN_01X01</text>
<text x="116.1" y="178.6" transform="rotate(-90 116.1 178.6)">CONN_01X01</text>
<text x="130.1" y="178.6" transform="rotate(-90 130.1 178.6)">CONN_01X01</text>
<text x="145.3" y="178.6" transform="rotate(-90 145.3 178.6)">CONN_01X01</text>
</g>
<g font-size="1.8">
<text x="177.8" y="25.4">RS</text>
<text x="177.8" y="27.9">R/W</text>
<text x="226.6" y="25.4">MOSI</text>
<text x="265.5" y="26.7">RX</text>
<text x="265.7" y="29.2">TX</text>
<text x="177.8" y="35.6">D4</text>
<text x="177.8" y="30.5">E</text>
<text x="226.6" y="35.6">MISO</text>
<text x="227.4" y="33">SCK</text>
<text x="227.6" y="30.5">RST</text>
<text x="109.2" y="40.6">TX</text>
<text x="126.3" y="38.1">MOSI</text>
<text x="126.3" y="40.6">MISO</text>
<text x="177.8" y="38.1">D5</text>
<text x="177.8" y="40.6">D6</text>
<text x="109.2" y="43.2">RX</text>
<text x="109.2" y="45.7">DTR</text>
<text x="127.1" y="43.2">SCK</text>
<text x="128.3" y="47">RX</text>
<text x="177.8" y="43.2">D7</text>
<text x="127" y="52.1">SW1</text>
<text x="128.5" y="49.5">TX</text>
<text x="127" y="54.6">SW2</text>
<text x="128.8" y="57.1">L1</text>
<text x="128.8" y="59.7">L2</text>
<text x="128.8" y="62.2">L3</text>
<text x="128.8" y="64.8">L4</text>
<text x="85.1" y="77.5">RST</text>
<text x="127.3" y="76.2">RST</text>
<text x="237.5" y="76.2">RST</text>
<text x="42.1" y="82.5">DTR</text>
<text x="50.8" y="110.5">Vin</text>
<text x="170.7" y="109.2">L1</text>
<text x="125.7" y="115.6">SW1</text>
<text x="170.7" y="115.6">L2</text>
<text x="125.7" y="125.7">SW2</text>
<text x="170.7" y="121.9">L3</text>
<text x="170.7" y="128.3">L4</text>
<text x="238.5" y="129.7" transform="rotate(-90 238.5 129.7)">RS</text>
<text x="241" y="130.7" transform="rotate(-90 241 130.7)">R/W</text>
<text x="243.6" y="128.4" transform="rotate(-90 243.6 128.4)">E</text>
<text x="256.3" y="129.5" transform="rotate(-90 256.3 129.5)">D4</text>
<text x="258.8" y="129.5" transform="rotate(-90 258.8 129.5)">D5</text>
<text x="261.4" y="129.5" transform="rotate(-90 261.4 129.5)">D6</text>
<text x="263.9" y="129.5" transform="rotate(-90 263.9 129.5)">D7</text>
<text x="25.2" y="170.2">Vin</text>
</g>
<g font-size="1.4" fill="#008484">
<text x="65.5" y="82.5">B</text>
<text x="70.9" y="79.5" transform="rotate(-90 70.9 79.5)">C</text>
<text x="70.9" y="87.1" transform="rotate(-90 70.9 87.1)">E</text>
<text x="228.5" y="104.8">DS1</text>
<text x="263" y="104.8">LCD-016N002L</text>
<text x="58.2" y="111.2">IN</text>
<text x="63.3" y="111.2">OUT</text>
<text x="63.3" y="112.5">OUT</text>
<text x="62.7" y="114.8" transform="rotate(-90 62.7 114.8)">GND</text>
<text x="231.6" y="122.4" transform="rotate(-90 231.6 122.4)">VSS</text>
<text x="234.2" y="122.4" transform="rotate(-90 234.2 122.4)">VDD</text>
<text x="236.7" y="122.4" transform="rotate(-90 236.7 122.4)">VO</text>
<text x="239.3" y="122.4" transform="rotate(-90 239.3 122.4)">RS</text>
<text x="241.8" y="122.4" transform="rotate(-90 241.8 122.4)">R/W</text>
<text x="244.3" y="122.4" transform="rotate(-90 244.3 122.4)">E</text>
<text x="246.9" y="122.4" transform="rotate(-90 246.9 122.4)">D0</text>
<text x="249.4" y="122.4" transform="rotate(-90 249.4 122.4)">D1</text>
<text x="252" y="122.4" transform="rotate(-90 252 122.4)">D2</text>
<text x="254.5" y="122.4" transform="rotate(-90 254.5 122.4)">D3</text>
<text x="257" y="122.4" transform="rotate(-90 257 122.4)">D4</text>
<text x="259.6" y="122.4" transform="rotate(-90 259.6 122.4)">D5</text>
<text x="262.1" y="122.4" transform="rotate(-90 262.1 122.4)">D6</text>
<text x="264.7" y="122.4" transform="rotate(-90 264.7 122.4)">D7</text>
<text x="267.2" y="122.4" transform="rotate(-90 267.2 122.4)">LED+</text>
<text x="269.7" y="122.4" transform="rotate(-90 269.7 122.4)">LED-</text>
</g>
<g font-size="1.4" fill="#840000">
<text x="72.4" y="79.4" transform="rotate(-90 72.4 79.4)">3</text>
<text x="65.7" y="84.1">2</text>
<text x="72.4" y="87" transform="rotate(-90 72.4 87)">1</text>
<text x="55.5" y="110.5">3</text>
<text x="68.2" y="110.5">2</text>
<text x="68.2" y="111.8">4</text>
<text x="174.2" y="109.2">1</text>
<text x="180.6" y="109.2">2</text>
<text x="62" y="117.5" transform="rotate(-90 62 117.5)">1</text>
<text x="174.2" y="115.6">1</text>
<text x="180.6" y="115.6">2</text>
<text x="174.2" y="121.9">1</text>
<text x="180.6" y="121.9">2</text>
<text x="230.9" y="125.7" transform="rotate(-90 230.9 125.7)">1</text>
<text x="233.4" y="125.7" transform="rotate(-90 233.4 125.7)">2</text>
<text x="236" y="125.7" transform="rotate(-90 236 125.7)">3</text>
<text x="238.5" y="125.7" transform="rotate(-90 238.5 125.7)">4</text>
<text x="241" y="125.7" transform="rotate(-90 241 125.7)">5</text>
<text x="243.6" y="125.7" transform="rotate(-90 243.6 125.7)">6</text>
<text x="246.1" y="125.7" transform="rotate(-90 246.1 125.7)">7</text>
<text x="248.7" y="125.7" transform="rotate(-90 248.7 125.7)">8</text>
<text x="251.2" y="125.7" transform="rotate(-90 251.2 125.7)">9</text>
<text x="86.1" y="127" transform="rotate(-90 86.1 127)">1</text>
<text x="174.2" y="128.3">1</text>
<text x="180.6" y="128.3">2</text>
<text x="222" y="130.2" transform="rotate(-90 222 130.2)">1</text>
<text x="253.7" y="126.1" transform="rotate(-90 253.7 126.1)">10</text>
<text x="256.3" y="126.1" transform="rotate(-90 256.3 126.1)">11</text>
<text x="258.8" y="126.1" transform="rotate(-90 258.8 126.1)">12</text>
<text x="261.4" y="126.1" transform="rotate(-90 261.4 126.1)">13</text>
<text x="263.9" y="126.1" transform="rotate(-90 263.9 126.1)">14</text>
<text x="266.4" y="126.1" transform="rotate(-90 266.4 126.1)">15</text>
<text x="269" y="126.1" transform="rotate(-90 269 126.1)">16</text>
<text x="86.1" y="133.3" transform="rotate(-90 86.1 133.3)">2</text>
<text x="224.7" y="134.6">2</text>
<text x="222" y="140.3" transform="rotate(-90 222 140.3)">3</text>
</g>
<text font-size="1.2" fill="#840084" x="247.3" y="116.2">WC1602A</text>
</svg>
